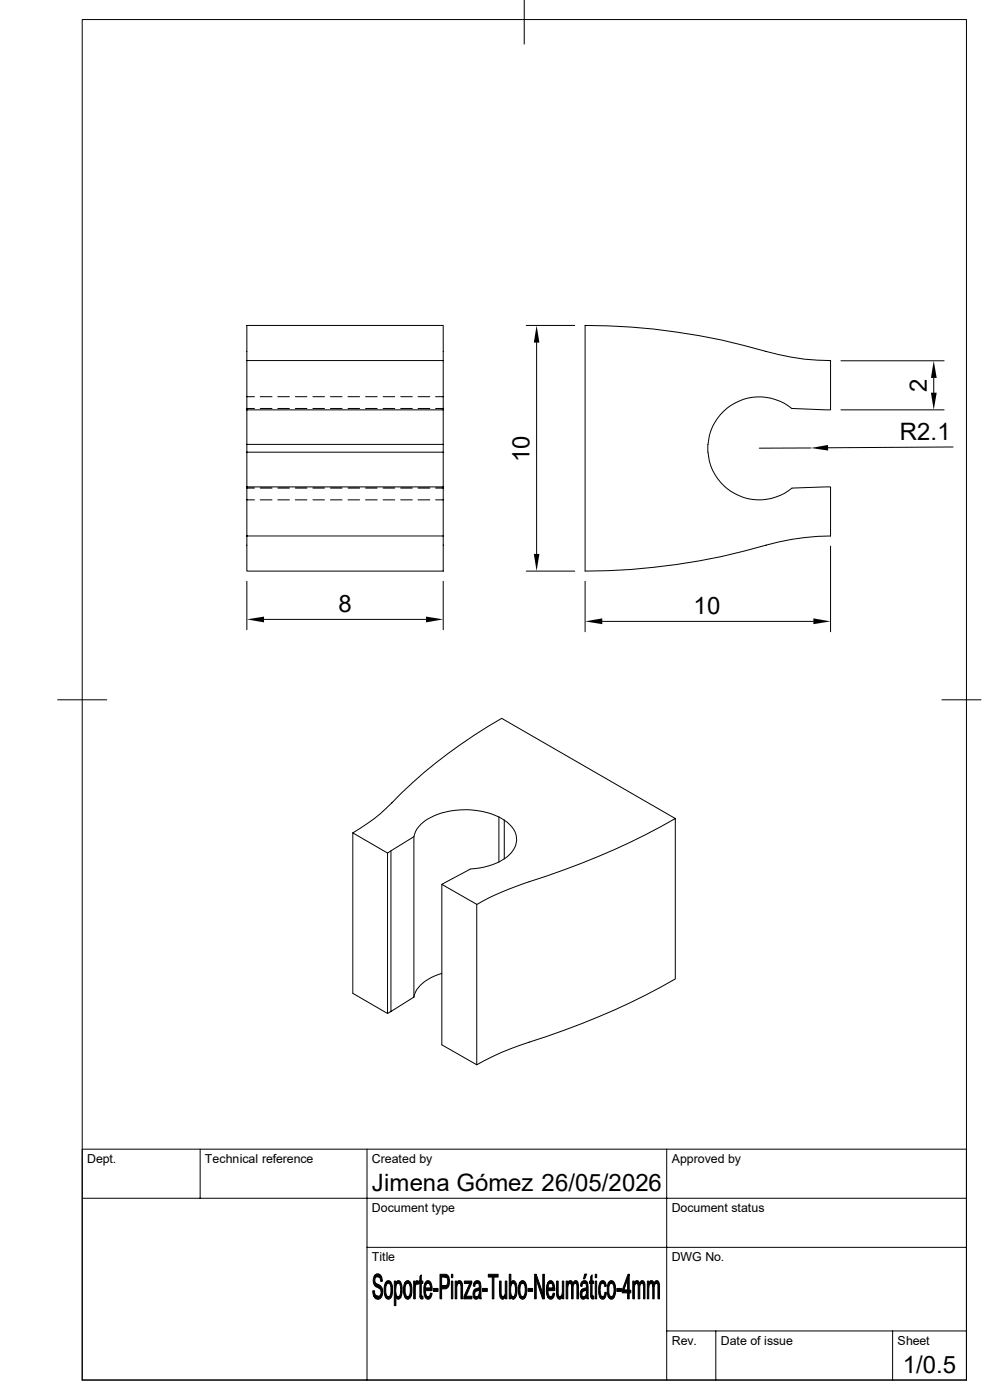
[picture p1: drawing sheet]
<svg xmlns="http://www.w3.org/2000/svg" width="210mm" height="297mm" viewBox="0 0 210 297" stroke-linecap="round" stroke-linejoin="round" font-family="sans-serif">
<g fill="none" stroke="#000" stroke-width=".21">
<path d="M17.4 4.1h187.6v288.7h-187.6zM111.2 0v9.4M52.4 76.5v-7.5h41.6v7.5M52.4 76.5v10.5M52.4 76.5h41.6M94 76.5v37.2M111.6 69h10.3M113.8 72.7v44.8M178.4 76.5h21.9M52.4 95.9v7.4M52.4 87v7.3M52.4 94.3v1.6"/>
<path d="M52.4 87h41.6M52.4 86.7h1.6M52.4 94.3h41.6M52.4 95.9h41.6M52.4 84.2h1.6M55.2 86.7h2.5M55.2 84.2h2.5M58.9 86.7h2.5M58.9 84.2h2.5M62.7 86.7h2.4M62.7 84.2h2.4M66.4 86.7h2.4"/>
<path d="M66.4 84.2h2.4M70.1 86.7h2.5M70.1 84.2h2.5M73.8 86.7h2.5M73.8 84.2h2.5M77.6 86.7h2.4M77.6 84.2h2.4M81.3 86.7h2.4M81.3 84.2h2.4M85 86.7h2.5M85 84.2h2.5M88.7 86.7h2.5"/>
<path d="M88.7 84.2h2.5M92.4 86.7h1.6M92.4 84.2h1.6M150.2 94.3v1.6M168 86.7l8.2 .3v-10.5a47.6 47.6 0 0 1-13.7-2 138.2 138.2 0 0 0-38.4-5.5v52.2a143.4 143.4 0 0 0 41.1-6.2 52.3 52.3 0 0 1 11-1.3v-10.4l-8.2 .2a10.9 10.9 0 0 1-17.8-7.6M168 86.7a10.9 10.9 0 0 0-17.8 7.6M172 95l-10.9 .1M178.4 87h21.9M198.1 80.2v3.1M202.2 94.8l-26.6 .2M52.4 113.7h41.6v7.5h-41.6zM52.4 103.3v10.4"/>
<path d="M52.4 103.3h41.6M52.4 103.5h1.6M52.4 106h1.6M55.2 103.5h2.5M55.2 106h2.5M58.9 103.5h2.5M58.9 106h2.5M62.7 103.5h2.4M62.7 106h2.4M66.4 103.5h2.4M66.4 106h2.4M70.1 103.5h2.5"/>
<path d="M70.1 106h2.5M73.8 103.5h2.5M73.8 106h2.5M77.6 103.5h2.4M77.6 106h2.4M81.3 103.5h2.4M81.3 106h2.4M85 103.5h2.5M85 106h2.5M88.7 103.5h2.5M88.7 106h2.5M92.4 103.5h1.6"/>
<path d="M92.4 106h1.6M176.2 115.9v18.1M52.4 123.3v10.3M56 131.4h34.4M94 123.3v10.3M111.6 121.2h10.3M124.1 123.3v10.7M127.8 131.8h44.8M12.2 148.5h10.4M199.8 148.5h8.3M74.8 176.7l7.4 4.3 5.6-3.5M74.8 176.7v34l7.4 4.3 5.6-3.5"/>
<path d="M87.8 177.5v34M105.8 173.3a17.1 17.1 0 0 0-15.2 .6l-1.2 .9a4.7 4.7 0 0 0-1.6 2.7M106.9 174a4.5 4.5 0 0 1 2.2 5.9 10 10 0 0 1-7.4 4.2l-2 .3M143.3 173.7l-36.9-21.3a106.5 106.5 0 0 0-24.4 19.1 34.2 34.2 0 0 1-7.2 5.2M143.3 173.7a162.4 162.4 0 0 1-32.6 13.9l-5.7 2.3-3.9 2M143.3 173.7v34a163.7 163.7 0 0 1-33.1 14.1 51.8 51.8 0 0 0-9.1 4.1M82.2 181v34M82.9 180.5v34.1M93.7 187.6v34.1l7.4 4.2M99.7 184.4l-6 3.2 7.4 4.3M101.1 191.9v34M107 182.2v-8.2l-1.2-.7v9.6"/>
<path d="M93.7 206.5a8.7 8.7 0 0 0-5.6 4l-.3 1M17.4 254.2h187.6M42.5 243.8v10.4M77.9 243.8v49M141.4 243.8v49M205 243.8h-187.6v49M77.9 264.6h127.1M141.4 282.4h63.6M151.8 282.4v10.4M189.4 282.4v10.4"/>
</g>
<g fill="#000" stroke="#000" stroke-width=".21">
<path d="M79.1 273.9l.3-.1a.95 .95 0 0 0 .8 1.2h-.9z" fill-rule="evenodd"/>
<path d="M79.5 270.5a.82 .82 0 0 1 1.4 .3h-.8a.89 .89 0 0 0-.5 1 .89 .89 0 0 0 .8 .8 1.82 1.82 0 0 1-.1 3l-.6-.1-.4-.5h.9a.94 .94 0 0 0 .7-.9 .94 .94 0 0 0-.8-.9 1.74 1.74 0 0 1-.6-2.7z" fill-rule="evenodd"/>
<path d="M80.1 270.8h.8l.2 1-.3 .1-.2-.8z" fill-rule="evenodd"/>
<path d="M81.7 272.2h.7a1.56 1.56 0 0 0-.6 1.8l.2 .7 .4 .4h-.7l-.1-.4-.1-1.5z" fill-rule="evenodd"/>
<path d="M82 271.9a.79 .79 0 0 1 .8-.1 .79 .79 0 0 1 .4 .8l.1 .7a1.98 1.98 0 0 1-.9 2.3l-.4-.1-.3-.4h.7a1.78 1.78 0 0 0 .5-1.9l-.1-.5-.3-.5h-.8z" fill-rule="evenodd"/>
<path d="M83.7 271.8h.2v.4l.4 .1a2.89 2.89 0 0 0 0 2.8l.7 .1h-1v1.8h-.3z" fill-rule="evenodd"/>
<path d="M84 272.1l.5 .1h-.6z" fill-rule="evenodd"/>
<path d="M84.2 271.8a.69 .69 0 0 1 .8 .1 .69 .69 0 0 1 .2 .7v2.1l-.2 .5-.5-.1a2.17 2.17 0 0 0 .4-2.3l-.3-.6-.6-.1z" fill-rule="evenodd"/>
<path d="M84 275.2h1a.53 .53 0 0 1-.5 .4 .53 .53 0 0 1-.5-.4z" fill-rule="evenodd"/>
<path d="M85.8 272.2h.7a1.56 1.56 0 0 0-.6 1.8l.2 .7 .4 .4h-.6l-.2-.4-.1-1.5z" fill-rule="evenodd"/>
<path d="M86.1 271.8a.84 .84 0 0 1 .9 .1 .84 .84 0 0 1 .3 .9v.2a2.32 2.32 0 0 1-.7 2.6l-.4-.1-.3-.4h.6a2.16 2.16 0 0 0 .4-2.4l-.2-.5h-.9z" fill-rule="evenodd"/>
<path d="M87.8 271.8h.3v.5h.3l-.3 .8v2.4h-.3z" fill-rule="evenodd"/>
<path d="M88.3 271.7h.2l.3 .2-.1 .6-.2-.2h-.4z" fill-rule="evenodd"/>
<path d="M89.4 270.5v1.3h.3v.5h-.3v2.5l.1 .2h-.4v-2.7h-.3v-.5h.3v-1z" fill-rule="evenodd"/>
<path d="M89.1 275h.6v.5h-.4z" fill-rule="evenodd"/>
<path d="M90.1 272.2h.7l-.3 .1-.2 1h1.4v.5h-1.4l.1 1 .4 .3h-.6a4.6 4.6 0 0 1-.1-2.9z" fill-rule="evenodd"/>
<path d="M90.4 271.8a.77 .77 0 0 1 .9 .1 .77 .77 0 0 1 .3 .7l.1 .7h-1.4h1l-.1-.7-.2-.4h-.8z" fill-rule="evenodd"/>
<path d="M90.2 275.1h.8l.3-.8 .4 .1a.98 .98 0 0 1-1.1 1.2z" fill-rule="evenodd"/>
<path d="M91.9 273.3h1v.7h-1z" fill-rule="evenodd"/>
<path d="M93.3 270.3h1.4l.5 .6h-1.5v1.9l1.5 .1-.5 .5h-1v2.1h-.4z" fill-rule="evenodd"/>
<path d="M94.4 270.9h.8l.1 .5-.1 1.5-1.5-.1h.7a1.04 1.04 0 0 0 .2-1.8z" fill-rule="evenodd"/>
<path d="M95.8 271.8h.3v3.7h-.3z" fill-rule="evenodd"/>
<path d="M95.8 270.3h.3v.8h-.3z" fill-rule="evenodd"/>
<path d="M96.6 271.8h.3v.5h.3l-.3 .7v2.5h-.3z" fill-rule="evenodd"/>
<path d="M96.9 272.2h.5z" fill-rule="evenodd"/>
<path d="M97.2 271.8a.74 .74 0 0 1 .7 .1 .74 .74 0 0 1 .2 .8v2.8h-.3v-2.7l-.2-.5-.7-.1z" fill-rule="evenodd"/>
<path d="M99.7 272.3l.4-.1-1.3 2.8-.4 .5v-.5z" fill-rule="evenodd"/>
<path d="M98.5 271.8h1.6v.4l-1.6 .1z" fill-rule="evenodd"/>
<path d="M98.8 275h1.3v.5h-1.7z" fill-rule="evenodd"/>
<path d="M100.5 272.2h.7l-.3 .2-.2 .5-.3-.1z" fill-rule="evenodd"/>
<path d="M100.6 273.6l1 .1a.88 .88 0 0 0-.8 .4 .88 .88 0 0 0 0 .9l.8 .2a.67 .67 0 0 1-.8 .4 .67 .67 0 0 1-.4-.9v-.5z" fill-rule="evenodd"/>
<path d="M100.6 272a.79 .79 0 0 1 1-.2 .79 .79 0 0 1 .4 1l.1 2.7h-.3l-.1-.4h-.4l.3-.6 .1-.9h-1.1l.4-.2a.6 .6 0 0 0 .7-.5 .6 .6 0 0 0-.5-.7h-.7z" fill-rule="evenodd"/>
<path d="M101.1 275.1h.6z" fill-rule="evenodd"/>
<path d="M102.4 273.3h1v.7h-1z" fill-rule="evenodd"/>
<path d="M103.6 270.3h2.1v.6h-.9v4.6h-.4v-4.6h-.8z" fill-rule="evenodd"/>
<path d="M106 271.8h.3v2.7l.1 .4 .2 .2h.6a.63 .63 0 0 1-.8 .5 .63 .63 0 0 1-.4-.9z" fill-rule="evenodd"/>
<path d="M106.7 275.1l.3-.2 .2 .1v.1z" fill-rule="evenodd"/>
<path d="M107.2 271.8h.3v3.7h-.3v-.5l-.2-.1 .2-.5z" fill-rule="evenodd"/>
<path d="M108 270.3h.4v1.9h.4a2.4 2.4 0 0 0-.3 2.6l.2 .2-.4 .1v.4h-.3z" fill-rule="evenodd"/>
<path d="M108.3 275.1h.5z" fill-rule="evenodd"/>
<path d="M108.5 271.9a.62 .62 0 0 1 .7-.1 .62 .62 0 0 1 .4 .7l.1 1a1.91 1.91 0 0 1-.8 2.1l-.3-.1-.2-.3 .4-.1a2.41 2.41 0 0 0 .4-2.5l-.3-.4h-.5z" fill-rule="evenodd"/>
<path d="M110.2 272.2h.6a2.34 2.34 0 0 0-.1 2.9h.2h-.7l-.2-.5v-1.5z" fill-rule="evenodd"/>
<path d="M110.5 271.8a.84 .84 0 0 1 .9 .1 .84 .84 0 0 1 .3 .9v.3a2.42 2.42 0 0 1-.7 2.5h-.4l-.4-.5h.7a2.16 2.16 0 0 0 .4-2.4l-.3-.5h-.8z" fill-rule="evenodd"/>
<path d="M112 273.3h1v.7h-1z" fill-rule="evenodd"/>
<path d="M113.4 270.3h.3v5.2h-.3z" fill-rule="evenodd"/>
<path d="M113.7 270.3l1.4 4.1v1.1l-1.4-4.1z" fill-rule="evenodd"/>
<path d="M115.1 270.3h.4v5.2h-.4z" fill-rule="evenodd"/>
<path d="M116.2 272.2h.6l-.4 .3-.2 .8h1.5v.5h-1.5l.2 1 .4 .3h-.6l-.2-.4-.1-1.4z" fill-rule="evenodd"/>
<path d="M116.4 271.9a.76 .76 0 0 1 .8-.1 .76 .76 0 0 1 .4 .8l.1 .7h-1.5h1.1l-.1-.8-.2-.3h-.8z" fill-rule="evenodd"/>
<path d="M116.2 275.1h.8l.3-.8 .3 .1a.88 .88 0 0 1-.2 .9 .88 .88 0 0 1-.9 .2z" fill-rule="evenodd"/>
<path d="M118.1 271.8h.3v3l.3 .3h.6a.6 .6 0 0 1-.7 .5 .6 .6 0 0 1-.5-.6z" fill-rule="evenodd"/>
<path d="M118.8 275.1l.2-.2 .3 .1v.1z" fill-rule="evenodd"/>
<path d="M119.3 271.8h.3v3.7h-.3v-.5l-.3-.1 .3-.7z" fill-rule="evenodd"/>
<path d="M120.1 271.8h.3v.5h.3l-.3 .9v2.3h-.3z" fill-rule="evenodd"/>
<path d="M120.4 272.2h.5z" fill-rule="evenodd"/>
<path d="M120.7 271.8l.5-.1 .3 .6-1.1-.1z" fill-rule="evenodd"/>
<path d="M121.1 272.4l.9-.2-.3 .3-.1 .5v2.5h-.4v-2.9z" fill-rule="evenodd"/>
<path d="M121.8 271.8a.61 .61 0 0 1 .8 .1 .61 .61 0 0 1 .1 .7v2.9h-.3v-2.8l-.1-.4-.7-.1z" fill-rule="evenodd"/>
<path d="M123.3 272.2h.7l-.4 .2-.2 .5-.3-.1z" fill-rule="evenodd"/>
<path d="M123.4 273.6l1 .1a.88 .88 0 0 0-.8 .4 .88 .88 0 0 0 0 .9l.8 .2a.67 .67 0 0 1-.9 .4 .67 .67 0 0 1-.4-.9v-.5z" fill-rule="evenodd"/>
<path d="M123.4 272a.79 .79 0 0 1 1-.2 .79 .79 0 0 1 .3 1l.1 2.7h-.3l-.1-.4h-.4l.4-.6v-.9h-1l.3-.2a.6 .6 0 0 0 .7-.5 .6 .6 0 0 0-.4-.7h-.7z" fill-rule="evenodd"/>
<path d="M123.8 275.1h.6z" fill-rule="evenodd"/>
<path d="M124 270.3h.5l-.5 1h-.2z" fill-rule="evenodd"/>
<path d="M125.6 270.5v1.3h.3v.5h-.3v2.4l.2 .3h-.5v-2.7h-.2v-.5h.2v-1z" fill-rule="evenodd"/>
<path d="M125.3 275h.6l.1 .5h-.5z" fill-rule="evenodd"/>
<path d="M126.3 271.8h.3v3.7h-.3z" fill-rule="evenodd"/>
<path d="M126.3 270.3h.3v.8h-.3z" fill-rule="evenodd"/>
<path d="M127.5 271.8l.5-.1 .4 .5h-.6a1.99 1.99 0 0 0-.4 2.2l.2 .6 .2 .1h-.6l-.2-1.1a3.1 3.1 0 0 1 .5-2.2z" fill-rule="evenodd"/>
<path d="M127.2 275.1h.8l.2-.3 .1-.6h.4a1.17 1.17 0 0 1-.9 1.4z" fill-rule="evenodd"/>
<path d="M127.8 272.2h.6l.2 .7-.3 .1-.1-.5z" fill-rule="evenodd"/>
<path d="M129 272.2h.7a1.3 1.3 0 0 0-.5 1.6l.1 .9 .4 .4h-.7l-.1-.5-.1-1.5z" fill-rule="evenodd"/>
<path d="M129.3 271.8a.84 .84 0 0 1 .9 .1 .84 .84 0 0 1 .3 .9l.1 .1a2.66 2.66 0 0 1-.8 2.7h-.3l-.5-.5h.7a2.16 2.16 0 0 0 .4-2.4l-.2-.5h-.9z" fill-rule="evenodd"/>
<path d="M130.9 273.3h.9v.7h-.9z" fill-rule="evenodd"/>
<path d="M133.5 270.3v3.4h-1.2h.8v-2.3z" fill-rule="evenodd"/>
<path d="M133.2 270.3h.3l-1.2 3.4h1.5v.6h-.3v1.2h-.4v-1.2h-1.1v-.6z" fill-rule="evenodd"/>
<path d="M134.2 271.8h.3v.5h.3l-.2 .7v2.5h-.4z" fill-rule="evenodd"/>
<path d="M134.6 272.2h.4z" fill-rule="evenodd"/>
<path d="M134.8 271.8h.6l.3 .5-1.1-.1z" fill-rule="evenodd"/>
<path d="M135.3 272.4l.9-.2-.3 .2-.2 .6v2.5h-.3v-2.7z" fill-rule="evenodd"/>
<path d="M135.8 271.9a.51 .51 0 0 1 .7-.2 .51 .51 0 0 1 .3 .6v3.2h-.3v-2.7l-.2-.5-.6-.1z" fill-rule="evenodd"/>
<path d="M137.3 271.8h.3v.5h.3l-.3 1v2.2h-.3z" fill-rule="evenodd"/>
<path d="M137.7 272.2h.4z" fill-rule="evenodd"/>
<path d="M137.8 271.9a.52 .52 0 0 1 .6-.2 .52 .52 0 0 1 .3 .6l-1-.1z" fill-rule="evenodd"/>
<path d="M138.3 272.4l.5-.2h.4l-.3 .3-.1 .6v2.4h-.3z" fill-rule="evenodd"/>
<path d="M138.9 271.9a.51 .51 0 0 1 .7-.2 .51 .51 0 0 1 .3 .6v3.2h-.3v-2.7a.43 .43 0 0 0-.4-.6h-.4z" fill-rule="evenodd"/>
</g>
<path d="M113.8 69l.6 3.7h-1.2zM172 95l3.6-.6 .1 1.2zM197.5 83.3h1.2l-.6 3.7zM198.1 76.5l.6 3.7h-1.2zM113.2 117.5h1.2l-.6 3.7zM52.4 131.4l3.6-.6v1.2zM90.4 130.8l3.6 .6-3.6 .6zM124.1 131.8l3.7-.6v1.2zM172.6 131.2l3.6 .6-3.6 .6z" fill="#000"/>
<g font-size="5.1">
<text x="196.6" y="83.1" transform="rotate(-90 196.6 83.1)">2</text>
<text x="190.9" y="93.4">R2.1</text>
<text x="112.3" y="98.1" transform="rotate(-90 112.3 98.1)">10</text>
<text x="71.8" y="129.9">8</text>
<text x="147.2" y="130.3">10</text>
<text x="78.9" y="252.6">Jimena Gómez 26/05/2026</text>
<text x="191.5" y="291.4">1/0.5</text>
</g>
<g font-size="2.6">
<text x="18.5" y="246.7">Dept.</text>
<text x="43.5" y="246.7">Technical reference</text>
<text x="78.9" y="246.7">Created by</text>
<text x="142.5" y="246.7">Approved by</text>
<text x="78.9" y="257.1">Document type</text>
<text x="142.5" y="257.1">Document status</text>
<text x="78.9" y="267.5">Title</text>
<text x="142.5" y="267.5">DWG No.</text>
<text x="142.5" y="285.3">Rev.</text>
<text x="152.9" y="285.3">Date of issue</text>
<text x="190.4" y="285.3">Sheet</text>
</g>
</svg>
